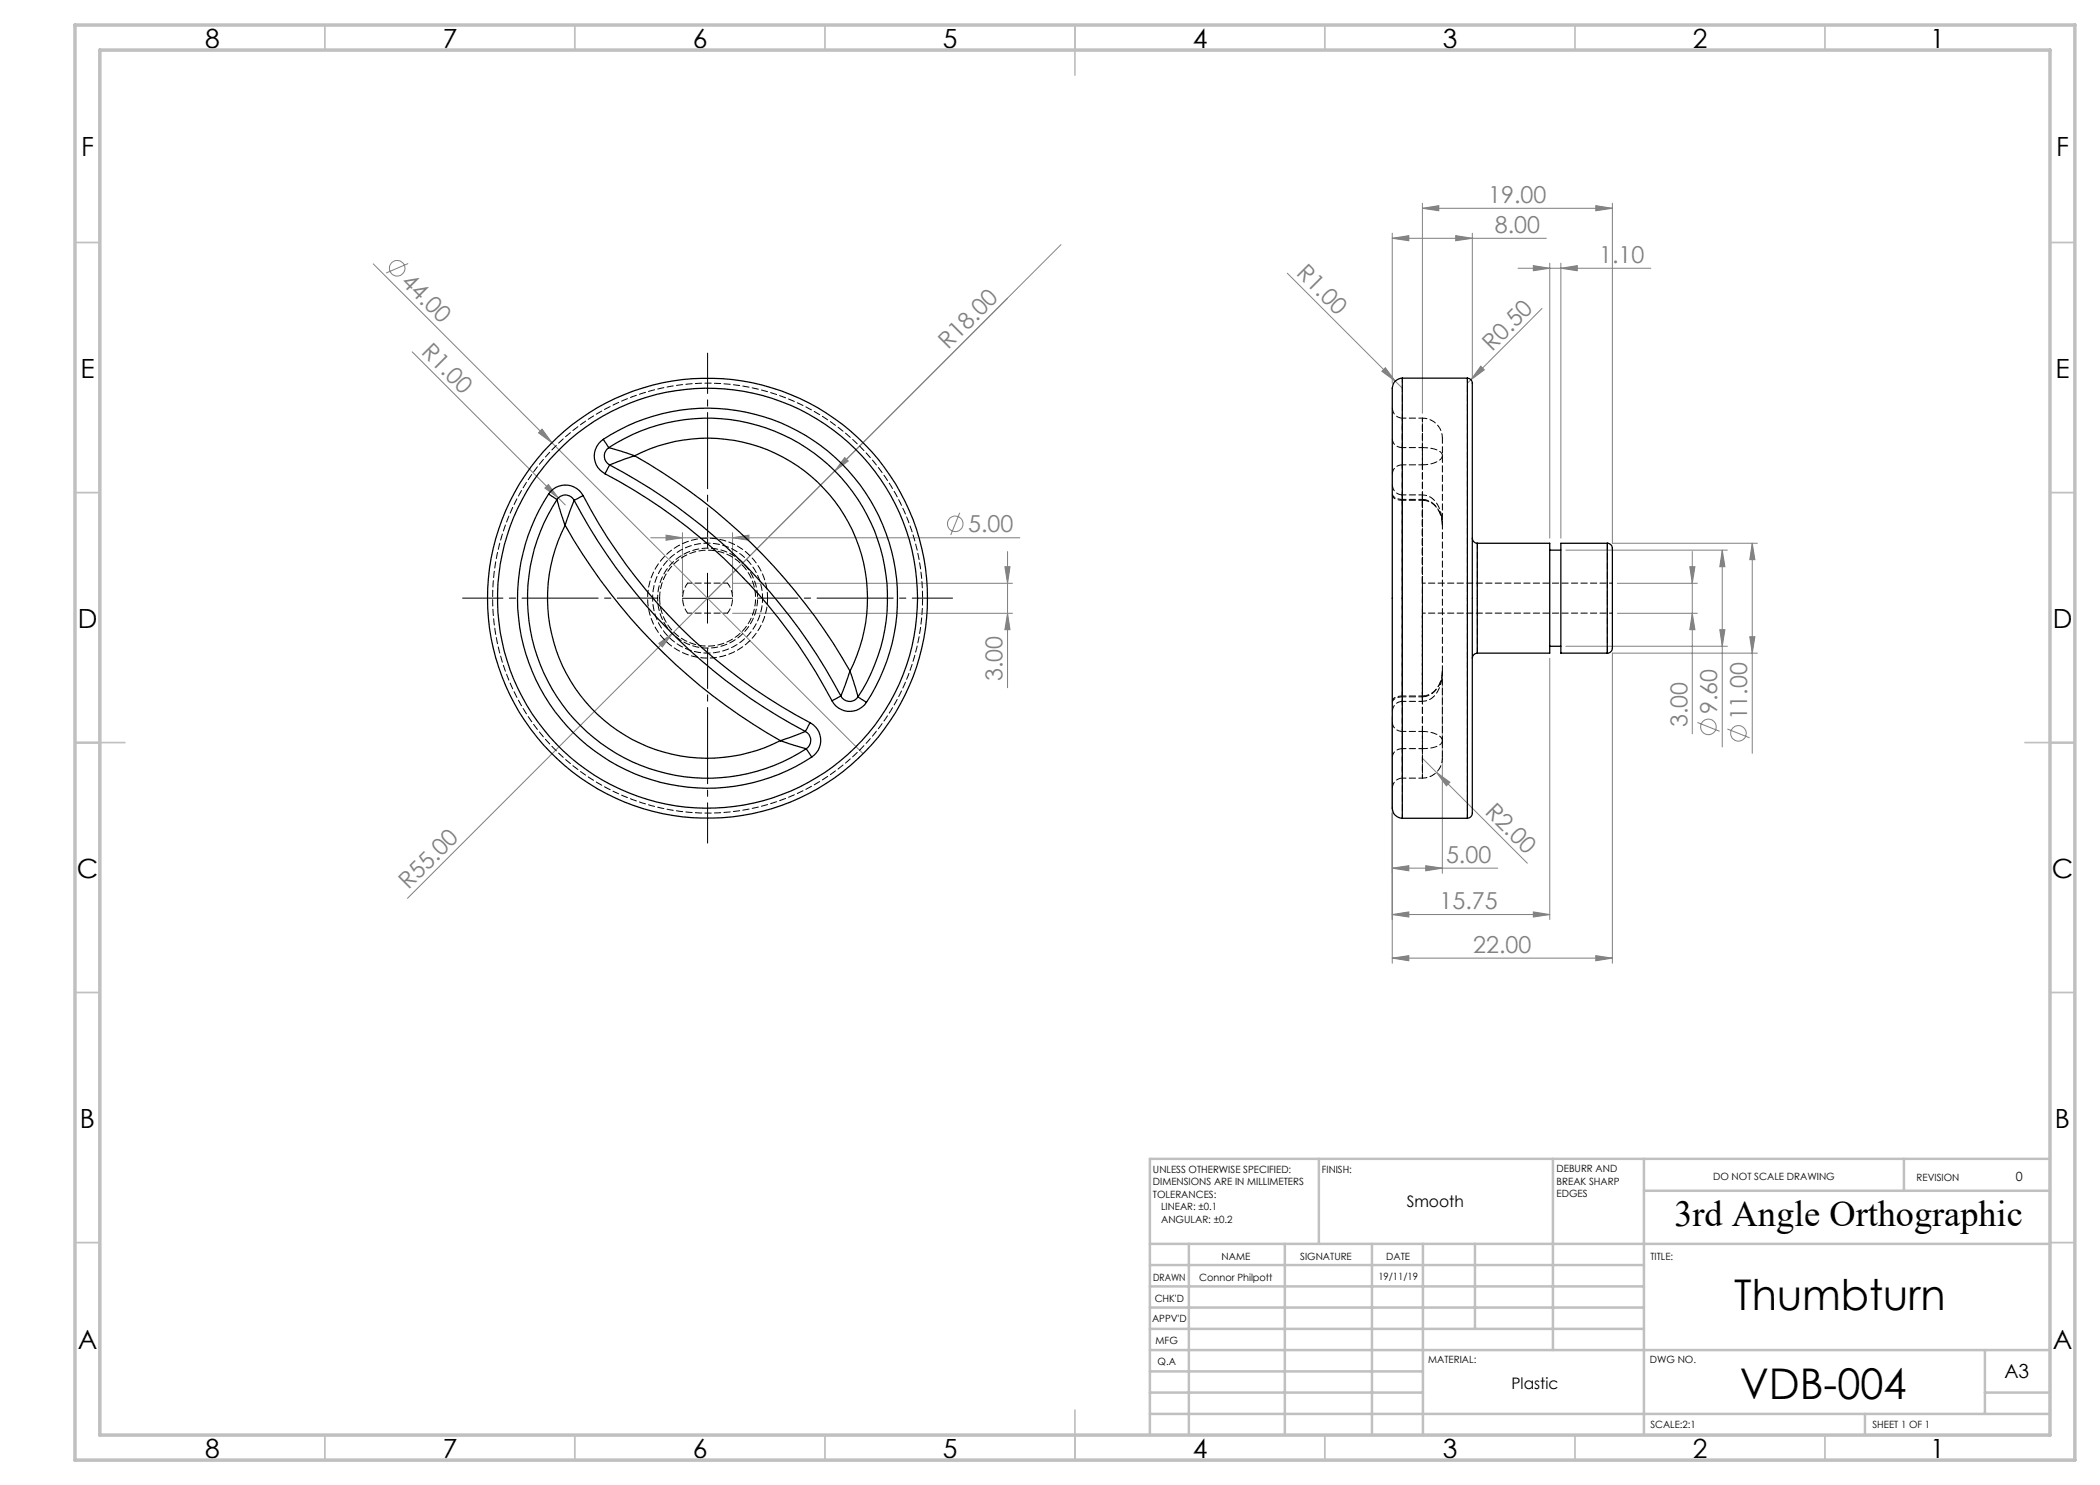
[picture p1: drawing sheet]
<svg xmlns="http://www.w3.org/2000/svg" width="420mm" height="297mm" viewBox="0 0 420 297" stroke-linecap="round" stroke-linejoin="round" font-family="sans-serif">
<g fill="none" stroke="#808080" stroke-width=".2">
<path d="M74.6 52.8l35.8 35.7M81.6 52.7l-4.4 1.9M201.5 59.7l-34.5 34.5M212.2 48.9l-130.7 130.8M257.5 54.6l21.5 21.6M278.4 47.7l3.4-.6v1.1zM278.4 46.6v30.1M278.4 47.7h30.9M284.5 41.7l3.3-.6v1.1zM284.5 40.6v42.1M284.5 41.7h38M291.1 47.1l3.4 .6-3.4 .5z"/>
<path d="M294.5 46.6v29M303.6 53.7h26.6M306.7 53.1l3.3 .6-3.3 .4zM310 52.6v55M312.2 53.7l3.3-.6v1zM312.2 52.6v55M319.2 41.1l3.3 .6-3.3 .5zM322.5 40.6v68.1h29M82.4 70.4l29.3 29.2M276.4 74.3l.7-.7 1.9 2.6zM279 76.2l1.5 1.4M296.2 73.2l.7 .8-2.7 1.9z"/>
<path d="M308.4 61.7l-14.9 15M108.4 85.8l2 2.7-2.7-1.9zM109 97.6l.7-.7 2 2.7zM110.4 88.5l62.2 62.2M111.7 99.6l1.4 1.4M168.9 91.5l.8 .7-2.7 2zM130.1 107.6h73.9M133.2 107l3.3 .6-3.3 .5zM136.5 106.5v12.1M146.5 116.7h56M146.5 107.6l3.3-.6v1.1zM146.5 106.5v12.1"/>
<path d="M191.9 102.5l-1.8 4.5M201 113.3h1l-.5 3.4zM201.5 110.3v27.2M313.2 110h32.3M323.5 116.7h16M338 113.3h1l-.5 3.4zM338.5 110.3v36.5M344.5 110v39.4M344.5 110l.5 3.3h-1zM350.4 108.7v42M350.4 108.7l.6 3.2h-1zM131.8 128.7l2.6-2-1.9 2.7z"/>
<path d="M146.5 122.7h56M201.5 122.7l.5 3.2h-1zM288.5 135.2v39.5M310 131.7v52.2M313.2 129.3h32.3M323.5 122.7h16M338.5 122.7l.5 3.2h-1zM344 125.9h1l-.5 3.4zM350 127.3h1l-.6 3.3zM351.5 130.6h-29v62M278.4 143.3v49.3M284.5 151.7l2.8 2.8"/>
<path d="M287.3 154.5l2.7 2-.7 .7zM287.3 154.5l18.2 18.1M339.5 144.5l4.4 1.8M345.5 145.8l4.4 1.8M278.4 173.6l3.4-.5v1.1zM278.4 173.6h21.1M285.2 173.1l3.3 .5-3.3 .6zM278.4 182.9l3.4-.5v1zM278.4 191.6l3.4-.5v1.1zM278.4 182.9h31.6M278.4 191.6h44.1M306.7 182.4l3.3 .5-3.3 .5z"/>
<path d="M319.2 191.1l3.3 .5-3.3 .6z"/>
<circle cx="79.4" cy="53.7" r="1.56"/>
<circle cx="191.1" cy="104.8" r="1.55"/>
<circle cx="341.7" cy="145.4" r="1.55"/>
<circle cx="347.7" cy="146.7" r="1.55"/>
</g>
<path d="M131.5 119.6h-39M141.5 109.6v-39M151.5 119.6h39M141.5 129.6v39" fill="none" stroke="#000" stroke-width=".2" stroke-dasharray="15.2 1.3 1.3 1.3" stroke-dashoffset="7.2"/>
<path d="M136.5 119.7h10M141.5 114.6v10" fill="none" stroke="#000" stroke-width=".2"/>
<g fill="none" stroke="#c0c0c0" stroke-width=".35">
<path d="M65 5v5M115 5v5M165 5v5M215 5v10M265 5v5M315 5v5M365 5v5M15 48.5h5M410 48.5h5M15 98.5h5M410 98.5h5M15 148.5h10"/>
<path d="M405 148.5h10M15 198.5h5M410 198.5h5M15 248.5h5M410 248.5h5M65 287v5M115 287v5M165 287v5M215 282v10M265 287v5M315 287v5M365 287v5"/>
</g>
<g fill="none" stroke="#c0c0c0" stroke-width=".5">
<path d="M263.8 231.8v17M310.6 231.8v38.2M328.8 231.8v55.2M328.8 238.2h81.2M380.8 231.8v6.4M410 231.8h-180v55.2M230 248.8h180M230 257.3h98.8M230 253h98.8M237.8 248.8v38.2M257 248.8v38.2M274.4 248.8v38.2"/>
<path d="M284.6 248.8v38.2M295 248.8v17M230 265.8h98.8M230 261.5h98.8M230 278.5h54.6M230 274.3h54.6M230 270h180M397 278.5h13M397 270v12.8M230 282.8h180M373 282.8v4.2"/>
</g>
<path d="M15 5h400v287h-400zM20 10h390v277h-390z" fill="none" stroke="#c0c0c0" stroke-width=".7"/>
<g fill="#808080">
<path d="M168.9 91.5l.8 .7-2.7 2z"/>
<path d="M296.2 73.2l.7 .8-2.7 1.9z"/>
<path d="M131.8 128.7l2.6-2-1.9 2.7z"/>
<path d="M287.3 154.5l2.7 2-.7 .7z"/>
<path d="M108.4 85.8l-.7 .8 2.7 1.9zM109.7 96.9l-.7 .7 2.7 2zM277.1 73.6l-.7 .7 2.6 1.9z"/>
<path d="M285.2 173.1l3.3 .5-3.3 .6zM278.4 173.6l3.4-.5v1.1z"/>
<path d="M312.2 53.7l3.3-.6v1zM306.7 53.1l3.3 .6-3.3 .4z"/>
<path d="M278.4 47.7l3.4-.6v1.1zM291.1 47.1l3.4 .6-3.4 .5zM278.4 182.9l3.4-.5v1zM306.7 182.4l3.3 .5-3.3 .5zM278.4 191.6l3.4-.5v1.1zM319.2 191.1l3.3 .5-3.3 .6z"/>
<path d="M201 113.3h1l-.5 3.4zM201.5 122.7l.5 3.2h-1zM350.4 108.7l.6 3.2h-1zM350 127.3h1l-.6 3.3zM338 113.3h1l-.5 3.4zM338.5 122.7l.5 3.2h-1zM344.5 110l.5 3.3h-1zM344 125.9h1l-.5 3.4z"/>
<path d="M133.2 107l3.3 .6-3.3 .5zM146.5 107.6l3.3-.6v1.1zM284.5 41.7l3.3-.6v1.1zM319.2 41.1l3.3 .6-3.3 .5z"/>
</g>
<g fill="none" stroke="#000" stroke-width=".25">
<path d="M280.5 75.6a2.2 2.2 0 0 0-2.1 2.7v82.3a2.57 2.57 0 0 0 1.7 3l.4 .1M280.5 75.6v88.1M280.5 75.6h13M293.5 75.6a1.15 1.15 0 0 1 1 1.5v85.1a1.15 1.15 0 0 1-1 1.5M293.5 75.6v88.1M109.7 98.8a4 4 0 0 1 6.9 .3M109.7 98.8l1.7 1.1M109.7 98.8a38 38 0 0 0 4.9 47.7 38 38 0 0 0 47.7 4.9M111.4 99.9a1.96 1.96 0 0 1 3.4 .2M111.4 99.9a36 36 0 0 0 4.7 45.2 36 36 0 0 0 45.2 4.7M111.4 99.9l1.6 5.2M116.6 99.1l-1.8 1"/>
<path d="M116.6 99.1a107.5 107.5 0 0 0 45.4 45.4M120.6 87.9a4 4 0 0 0 .4 6.9M120.6 87.9a38 38 0 0 1 47.8 4.9 38 38 0 0 1 4.9 47.7M120.6 87.9l1.1 1.6M121 94.8a108.4 108.4 0 0 1 45.4 45.4M121.7 89.5a36 36 0 0 1 45.3 4.7 36 36 0 0 1 4.6 45.2M121.7 89.5a2.03 2.03 0 0 0 .2 3.5M121.7 89.5l5.2 1.7M121.9 93a110.1 110.1 0 0 1 46.3 46.2M121.9 93l-.9 1.8M126.9 91.2a32 32 0 0 1 37.2 5.8 32 32 0 0 1 5.9 37.2M126.9 91.2l-5 1.8"/>
<path d="M126.9 91.2a113.8 113.8 0 0 1 43.1 43M113 105.1a32 32 0 0 0 5.9 37.2 32 32 0 0 0 37.2 5.8M113 105.1a114 114 0 0 0 43.1 43M114.8 100.1a110.2 110.2 0 0 0 46.3 46.2M114.8 100.1l-1.8 5M294.5 107.6a1.02 1.02 0 0 0 1 1.1M295.5 108.7h14.5v21.9h-14.5M295.5 108.7v21.9M310 110h2.2M321.5 108.7a1.14 1.14 0 0 1 1 1.5v18.5a1.51 1.51 0 0 1-.8 1.9h-.2M321.5 108.7h-9.3v21.9h9.3M321.5 108.7v21.9"/>
<path d="M168.2 139.2l-1.8 1M168.2 139.2a1.97 1.97 0 0 0 3.4 .2M170 134.2l1.6 5.2M170 134.2l-1.8 5M171.6 139.4l1.7 1.1M295.5 130.6a1.02 1.02 0 0 0-1 1.1M310 129.3h2.2M156.1 148.1l5.2 1.7M161.1 146.3a2 2 0 0 1 .2 3.5M161.1 146.3l-5 1.8M161.3 149.8l1 1.6M162 144.5a4 4 0 0 1 .3 6.9"/>
<path d="M162 144.5l-.9 1.8M166.4 140.2a4 4 0 0 0 6.9 .3M280.5 163.7h13"/>
<circle cx="141.5" cy="119.6" r="44"/>
<circle cx="141.5" cy="119.6" r="42"/>
</g>
<g fill="none" stroke="#000" stroke-width=".2" stroke-dasharray="1.3 .6" stroke-dashoffset=".4">
<path d="M280.5 93v46.2M288.5 87.6a4 4 0 0 0-4-4M145.5 116.6h-8M152.5 119.6a11 11 0 0 1-16.2 9.7 11 11 0 0 1-.8-18.9 11 11 0 0 1 17 8.2v1M280.5 100a1.82 1.82 0 0 1-2-.9M288.5 105.1a6.1 6.1 0 0 0-2.8-5.9l-1.2-.2M137.5 122.6h8M280.5 139.2a1.82 1.82 0 0 0-2 .9M284.5 139.2v-46.2M280.5 146.3v-46.3M284.5 140.2a3.8 3.8 0 0 0 3.4-2.8l.4-1.4 .2-1.8M284.5 155.6a4 4 0 0 0 4-4"/>
<path d="M288.5 148.1v-13.9"/>
</g>
<path d="M278.5 98.8a1.77 1.77 0 0 0 2 1.1M280.5 99.9v55.7v-5.9M284.5 89.5v-5.9v55.8M137.5 116.6a5 5 0 0 0 0 6M145.5 122.6a5 5 0 0 0 0-6M280.5 139.4v-55.8v5.9M278.5 140.5a1.77 1.77 0 0 1 2-1.1" fill="none" stroke="#000" stroke-width=".2" stroke-dasharray="1.3 .6" stroke-dashoffset=".3"/>
<path d="M280.5 89.5v3.5M284.5 93v-3.5M184.5 119.6a43 43 0 0 1-63.3 37.9 43 43 0 0 1-3.4-73.7 43 43 0 0 1 66.5 31.9l.2 3.9M284.5 100a4.5 4.5 0 0 1 4 4.9v.2M284.5 116.6v-16.7M321.5 119.6v11M321.5 108.6v11M288.5 134.2a5.7 5.7 0 0 1-2.5 4.8l-1.5 .4M280.5 149.7v-3.4M284.5 146.3v3.4" fill="none" stroke="#000" stroke-width=".2" stroke-dasharray="1.3 .6" stroke-dashoffset="-.1"/>
<path d="M278.5 87.8a1.86 1.86 0 0 0 2 1.7M280.5 93a1.9 1.9 0 0 0-2 1.7M153.5 119.6a12 12 0 0 0-17.7-10.5 12 12 0 0 0-.9 20.6 12 12 0 0 0 18.6-9v-1.1M295.5 130.6v-22M278.5 151.4a1.86 1.86 0 0 1 2-1.7M280.5 146.3a1.9 1.9 0 0 1-2-1.8" fill="none" stroke="#000" stroke-width=".2" stroke-dasharray="1.3 .6" stroke-dashoffset=".1"/>
<path d="M280.5 83.6a2 2 0 0 1-2-2M280.5 99a2 2 0 0 1-2-2M131.9 119.6a9.6 9.6 0 0 1 14.1-8.4 9.6 9.6 0 0 1 .9 16.4 9.6 9.6 0 0 1-14.9-7l-.1-1M284.5 100v16.6M288.5 104.7a5.1 5.1 0 0 0-3.3-4.7l-.7-.1M284.5 139.2a4.5 4.5 0 0 0 4-4.9M278.5 142.3a2 2 0 0 1 2-2M278.5 157.6a2 2 0 0 1 2-2" fill="none" stroke="#000" stroke-width=".2" stroke-dasharray="1.3 .6"/>
<path d="M131.5 119.6a10 10 0 0 1 14.7-8.8 10 10 0 0 1 .9 17.2 10 10 0 0 1-15.5-7.4l-.1-1M284.5 116.6h38M284.5 122.6h38" fill="none" stroke="#000" stroke-width=".2" stroke-dasharray="1.3 .6" stroke-dashoffset=".7"/>
<path d="M284.5 93a4.8 4.8 0 0 0 3.9-1.5l.1-.4M288.5 91.1a1.19 1.19 0 0 0-1-1.1l-1.5-.4-1.5-.1M284.5 122.6v23.7M288.5 134.2v-46.6M284.5 146.3a4.8 4.8 0 0 1 3.9 1.4l.1 .4M284.5 149.7v5.9v-33M288.5 148.1a1.19 1.19 0 0 1-1 1.1l-1.5 .4-1.5 .1" fill="none" stroke="#000" stroke-width=".2" stroke-dasharray="1.3 .6" stroke-dashoffset=".2"/>
<g fill="none" stroke="#000" stroke-width=".2" stroke-dasharray="1.3 .6" stroke-dashoffset=".5">
<path d="M293.5 75.6v88M280.5 89.5h4M284.5 93h-4M284.5 99.9h-4M284.5 83.6h-4M284.5 99h-4M280.5 100h4M280.5 139.2h4M284.5 139.4h-4M284.5 122.6v-6M280.5 149.7h4M280.5 140.3h4"/>
<path d="M280.5 155.6h4M284.5 146.3h-4M280.5 163.6v-88"/>
</g>
<path d="M284.5 99.9v-.9v1M280.5 100v-1v.9M280.5 139.2v1.1v-.9M284.5 139.4v.9v-1.1" fill="none" stroke="#000" stroke-width=".2" stroke-dasharray="1.3 .6" stroke-dashoffset="1"/>
<path d="M288.5 151.6v-3.5" fill="none" stroke="#000" stroke-width=".2" stroke-dasharray="1.3 .6" stroke-dashoffset="-.2"/>
<g font-size="8.5">
<text x="346.9" y="262.1">Thumbturn</text>
<text x="347.9" y="279.7">VDB-004</text>
</g>
<text font-size="7.3" x="334.9" y="245.2">3rd Angle Orthographic</text>
<g font-size="5.3">
<text x="41" y="9.5">8</text>
<text x="88.5" y="9.5">7</text>
<text x="138.5" y="9.5">6</text>
<text x="188.5" y="9.5">5</text>
<text x="238.5" y="9.5">4</text>
<text x="288.5" y="9.5">3</text>
<text x="338.5" y="9.5">2</text>
<text x="386" y="9.5">1</text>
<text x="16.2" y="31.3">F</text>
<text x="411.2" y="31.3">F</text>
<text x="16.1" y="75.5">E</text>
<text x="411.1" y="75.5">E</text>
<text x="15.5" y="125.5">D</text>
<text x="410.5" y="125.5">D</text>
<text x="15.4" y="175.5">C</text>
<text x="410.4" y="175.5">C</text>
<text x="16" y="225.5">B</text>
<text x="411" y="225.5">B</text>
<text x="15.5" y="269.8">A</text>
<text x="410.5" y="269.8">A</text>
<text x="41" y="291.5">8</text>
<text x="88.5" y="291.5">7</text>
<text x="138.5" y="291.5">6</text>
<text x="188.5" y="291.5">5</text>
<text x="238.5" y="291.5">4</text>
<text x="288.5" y="291.5">3</text>
<text x="338.5" y="291.5">2</text>
<text x="386" y="291.5">1</text>
</g>
<g font-size="4.7" fill="#808080">
<text x="297.7" y="40.6">19.00</text>
<text x="299" y="46.6">8.00</text>
<text x="319.8" y="52.6">1.10</text>
<text x="80.1" y="56.7" transform="rotate(45 80.1 56.7)">44.00</text>
<text x="259.1" y="54.8" transform="rotate(45 259.1 54.8)">R1.00</text>
<text x="84.1" y="70.6" transform="rotate(45 84.1 70.6)">R1.00</text>
<text x="189.7" y="70.1" transform="rotate(-45 189.7 70.1)">R18.00</text>
<text x="298.4" y="70.3" transform="rotate(-45 298.4 70.3)">R0.50</text>
<text x="193.6" y="106.5">5.00</text>
<text x="200.5" y="136.2" transform="rotate(-90 200.5 136.2)">3.00</text>
<text x="343.4" y="142.8" transform="rotate(-90 343.4 142.8)">9.60</text>
<text x="337.5" y="145.4" transform="rotate(-90 337.5 145.4)">3.00</text>
<text x="349.4" y="144.1" transform="rotate(-90 349.4 144.1)">11.00</text>
<text x="296.9" y="162.6" transform="rotate(45 296.9 162.6)">R2.00</text>
<text x="289.2" y="172.6">5.00</text>
<text x="81.7" y="178" transform="rotate(-45 81.7 178)">R55.00</text>
<text x="287.9" y="181.9">15.75</text>
<text x="294.7" y="190.6">22.00</text>
</g>
<text font-size="3.9" x="400.9" y="275.5">A3</text>
<g font-size="3.2">
<text x="281.3" y="241.4">Smooth</text>
<text x="302.3" y="277.9">Plastic</text>
</g>
<text font-size="2.5" x="403.2" y="236.1">0</text>
<g font-size="2">
<text x="230.6" y="234.6">UNLESS OTHERWISE SPECIFIED:</text>
<text x="230.6" y="237.1">DIMENSIONS ARE IN MILLIMETERS</text>
<text x="230.6" y="239.6">TOLERANCES:</text>
<text x="264.4" y="234.6">FINISH:</text>
<text x="311.3" y="234.5">DEBURR AND</text>
<text x="311.3" y="237">BREAK SHARP</text>
<text x="311.3" y="239.5">EDGES</text>
<text x="342.6" y="236">DO NOT SCALE DRAWING</text>
<text x="383.3" y="236.2">REVISION</text>
<text x="232.2" y="242.1">LINEAR: ±0.1</text>
<text x="232.2" y="244.6">ANGULAR: ±0.2</text>
<text x="244.3" y="252">NAME</text>
<text x="260" y="251.9">SIGNATURE</text>
<text x="277.2" y="251.9">DATE</text>
<text x="330.1" y="251.9">TITLE:</text>
<text x="230.6" y="256.1">DRAWN</text>
<text x="239.8" y="256.1">Connor Philpott</text>
<text x="275.7" y="255.9">19/11/19</text>
<text x="230.9" y="260.3">CHK'D</text>
<text x="230.4" y="264.4">APPV'D</text>
<text x="231.1" y="268.8">MFG</text>
<text x="231.5" y="273">Q.A</text>
<text x="285.6" y="272.5">MATERIAL:</text>
<text x="330" y="272.5">DWG NO.</text>
<text x="330.1" y="285.6">SCALE:2:1</text>
<text x="374.5" y="285.6">SHEET 1 OF 1</text>
</g>
</svg>
